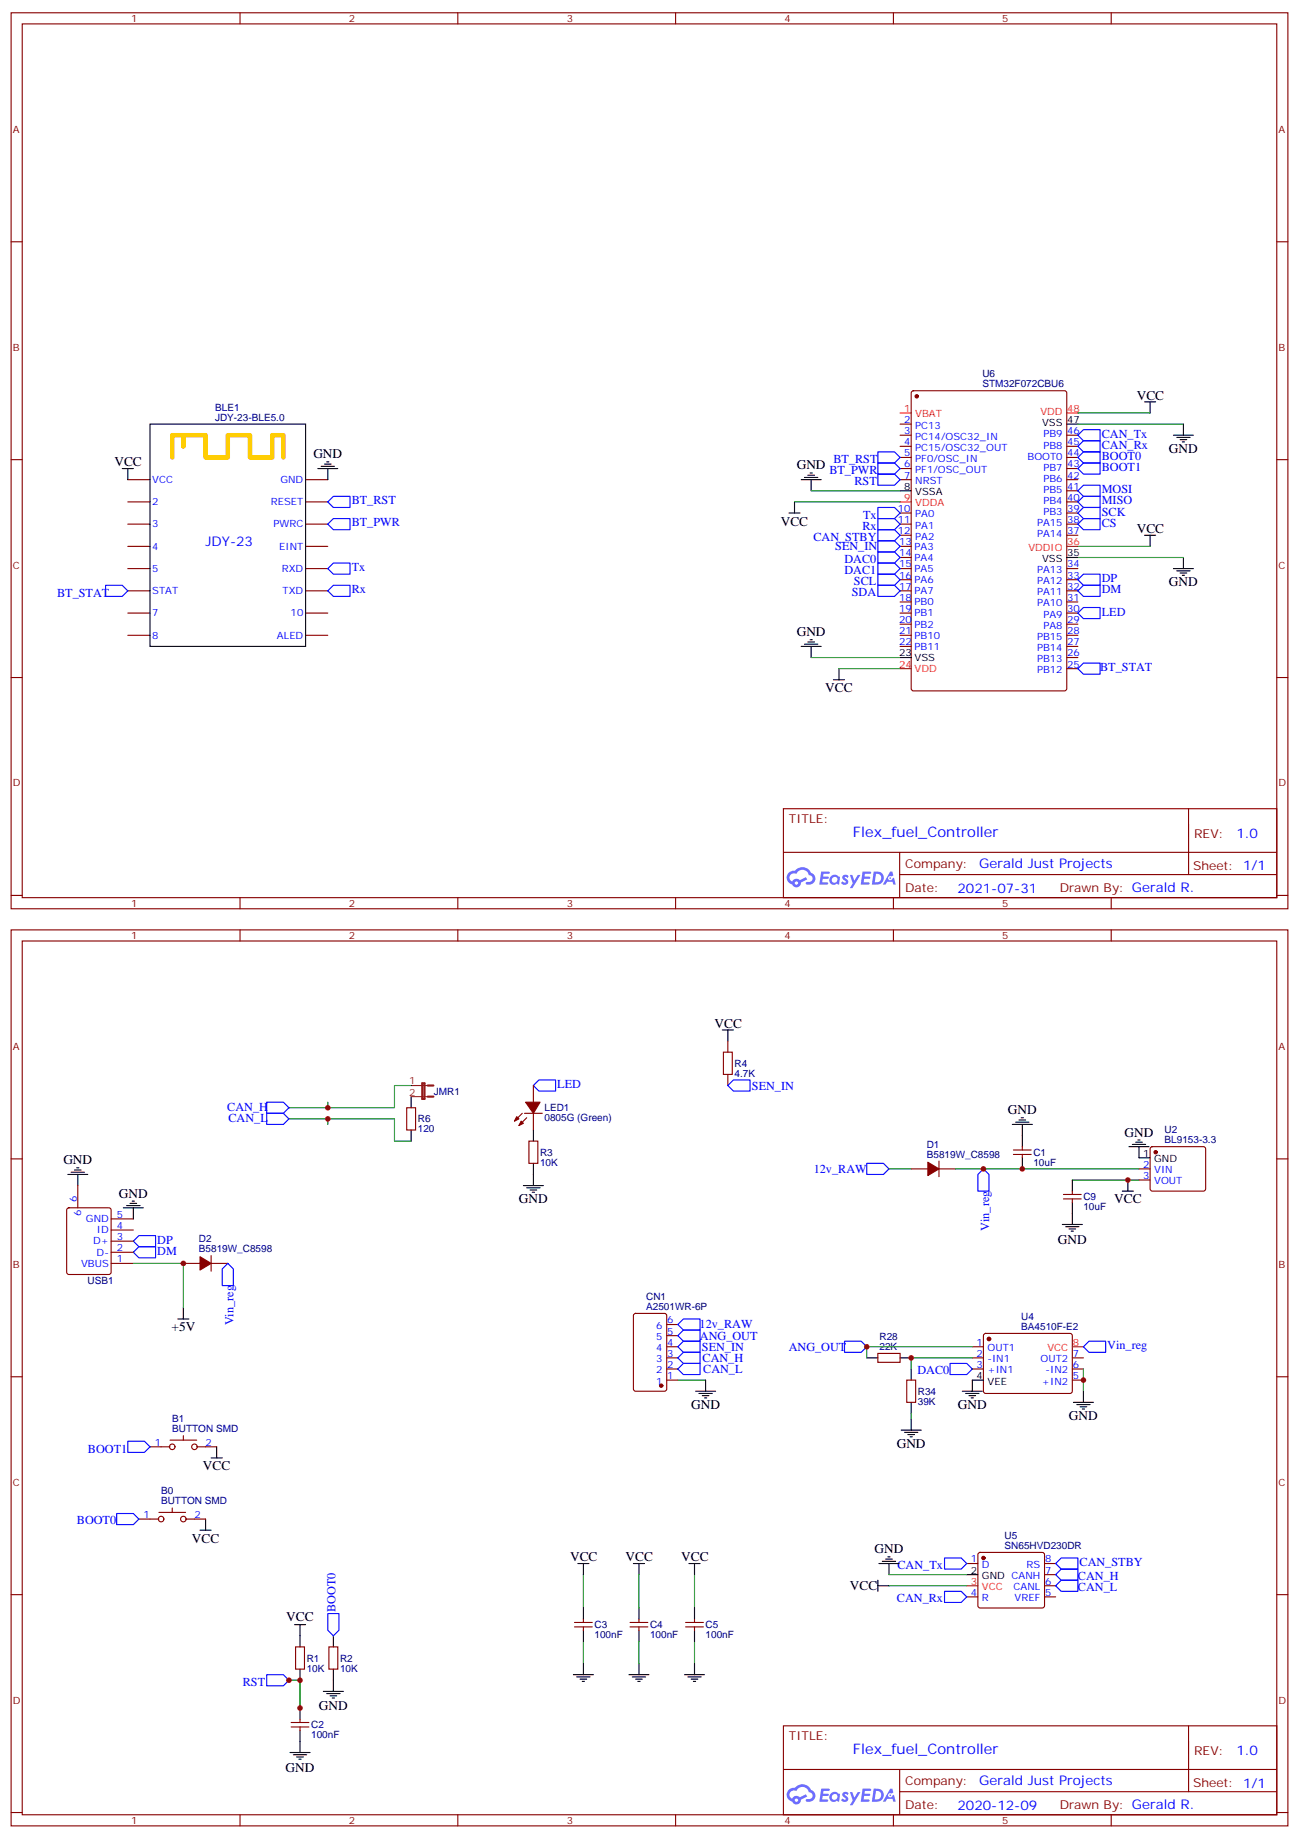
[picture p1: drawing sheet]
<svg xmlns="http://www.w3.org/2000/svg" width="412mm" height="583mm" viewBox="0 0 412 583" stroke-linecap="round" stroke-linejoin="round" font-family="sans-serif">
<g fill="none" stroke="#870000" stroke-width=".35">
<path d="M3.5 295.1h405.4v284.3h-405.4zM7.1 298.6h398.2v277.3h-398.2zM76.2 295.1v3.5M145.3 295.1v3.5M214.5 295.1v3.5M283.6 295.1v3.5M352.8 295.1v3.5M3.5 367.8h3.6M405.3 367.8h3.6M3.5 436.9h3.6M405.3 436.9h3.6M3.5 506.1h3.6"/>
<path d="M405.3 506.1h3.6M248.7 547.7h156.6v28.2h-156.6zM377.3 547.7v20.9M3.5 575.2h3.6M76.2 575.9v3.5M145.3 575.9v3.5M214.5 575.9v3.5M248.7 561.5h156.5M283.6 575.9v3.5M285.6 568.6h119.6M285.6 561.5v14.1M352.8 575.9v3.5"/>
<path d="M405.3 575.2h3.6"/>
</g>
<g fill="#5487ff">
<path d="M267.7 568.9a1.22 1.22 0 0 1 1.7 .2l-.4 .6a.47 .47 0 0 0-.3-.4 .47 .47 0 0 0-.5 .2l.1 .2a1.14 1.14 0 0 1 .8 1.8 1.14 1.14 0 0 1-1.9 0l-.2-.2 .5-.6 .7 .4a.29 .29 0 0 0 .3-.2 .29 .29 0 0 0-.2-.3 1.04 1.04 0 0 1-.6-1.7z"/>
<path d="M260.7 567.6h2.4l.3 .2-.2 .5-1.8 .1-.1 .8h1.5l.3 .4-.3 .3h-1.6l-.2 1.1 1.7 .1 .2 .3-.2 .3-2.6 .1z"/>
<path d="M273.8 567.6l2.7 .2-.1 .5-1.8 .1-.2 .8h1.6l.3 .4-.4 .3h-1.6l-.1 1.1 1.7 .1 .2 .3-.2 .3-2.6 .1z"/>
<path d="M282.6 567.6h.7l.3 1.3-.6 .3a.69 .69 0 0 0-1 .3 .69 .69 0 0 0 .4 .9 .69 .69 0 0 0 .9-.6l.5-.2 .6 2.2h-.8l-.2-.9h-1.8l-.5 .9h-.8z"/>
<path d="M269.8 568.7h.8l.6 1.8 1.1-1.8h.9l-2.6 4.2h-.8l.9-1.5z"/>
<path d="M277.4 567.6l-.6 4.2h1.3a2.11 2.11 0 0 0 2.5-2.1 2.11 2.11 0 0 0-2.5-2.1zM278.1 568.4a1.43 1.43 0 0 1 1.6 1.6 1.43 1.43 0 0 1-2 1z"/>
<path d="M263.7 569.2a1.54 1.54 0 0 0-.1 2.2 1.54 1.54 0 0 0 2.2 .1l.6 .3 .3-2.3-.6-.3a1.49 1.49 0 0 0-2.4 0zM264 570.2a.94 .94 0 0 1 1.8 0 .94 .94 0 0 1-1.8 0z"/>
<path d="M250.4 568a2.18 2.18 0 0 0 1.1 3.7 1.44 1.44 0 0 0 1.6 .9 1.44 1.44 0 0 0 1.2-1.5l2-1-.5-.7-1.9 1a1.47 1.47 0 0 0-2.4 .4 1.39 1.39 0 0 1-.7-1.9 1.39 1.39 0 0 1 2-.5 2.12 2.12 0 0 1 2.2-1.3 2.12 2.12 0 0 1 1.9 1.7 1.14 1.14 0 0 1 1.1 1.4 1.14 1.14 0 0 1-1.7 .7 .43 .43 0 0 0-.5 .4 .43 .43 0 0 0 .4 .5 1.98 1.98 0 0 0 2.5-1.3 1.98 1.98 0 0 0-1.2-2.5 3.1 3.1 0 0 0-5.3-.7l-.9 .1zM252.3 571.3a.55 .55 0 0 1 1.1 0 .55 .55 0 0 1-1.1 0z"/>
<circle cx="282.6" cy="569.7" r=".26"/>
</g>
<g fill="none" stroke="#870000" stroke-width=".35">
<path d="M3.5 4.1h405.4v284.3h-405.4zM7.1 7.6h398.2v277.3h-398.2zM76.2 4.1v3.5M145.3 4.1v3.5M214.5 4.1v3.5M283.6 4.1v3.5M352.8 4.1v3.5M3.5 76.7h3.6M405.3 76.7h3.6M285.8 134.6h3.5M285.8 138.1h3.5M289.5 124.2l.5-.2h48l.6 .4 .1 94.1-.5 .7-48.2 .1-.7-.5v-94.1z"/>
<path d="M338.7 138.1h3.5M3.5 145.9h3.6M40.6 152.2h7M40.6 159.3h7M97 152.2h7.1M97 159.3h7.1M285.8 141.6h3.5M285.8 145.2h3.5M285.8 148.7h3.5M285.8 152.2h3.5M338.7 141.6h3.5M338.7 145.2h3.5"/>
<path d="M338.7 148.7h3.5M338.7 152.2h3.5M338.7 159.3h3.5M338.7 155.8h3.5M405.3 145.9h3.6M40.6 166.3h7M40.6 173.4h7M97 166.3h7.1M97 173.4h7.1M285.8 162.8h3.5M285.8 166.3h3.5M285.8 169.9h3.5"/>
<path d="M285.8 173.4h3.5M285.8 176.9h3.5M338.7 162.8h3.5M338.7 166.3h3.5M338.7 169.9h3.5M40.6 180.4h7M40.6 187.5h7M40.6 194.6h7M97 180.4h7.1M97 187.5h7.1M97 194.6h7.1M285.8 180.4h3.5"/>
<path d="M285.8 184h3.5M285.8 187.5h3.5M285.8 191h3.5M285.8 194.6h3.5M285.8 198.1h3.5M338.7 180.4h3.5M338.7 184h3.5M338.7 187.5h3.5M338.7 191h3.5M338.7 194.6h3.5M338.7 198.1h3.5M3.5 215h3.6"/>
<path d="M40.6 201.6h7M97 201.6h7.1M285.8 201.6h3.5M285.8 205.1h3.5M338.7 201.6h3.5M338.7 205.1h3.5M338.7 212.2h3.5M338.7 208.7h3.5M405.3 215h3.6M248.7 256.6h156.6v28.3h-156.6zM377.3 256.7v20.8M248.7 270.5h156.5"/>
<path d="M285.6 277.5h119.6M285.6 270.5v14.1M3.5 284.2h3.6M76.2 284.9v3.5M145.3 284.9v3.5M214.5 284.9v3.5M283.6 284.9v3.5M352.8 284.9v3.5M405.3 284.2h3.6M231.1 330.4v3.5M129.1 351.5h2.8v7.1h-2.8zM165.8 353.3l-2.5 2.5"/>
<path d="M166.5 353.3h5.7M167.2 354.7l-2.5 2.5M169.3 344.5v5.3M169.3 353.3v5.3M231.1 341v3.5M24.7 376.2v7.1M167.9 362.1h2.8v7.1h-2.8zM289.3 370.9h5.3M298.1 368.5v4.9M298.1 370.9h5.3M321.7 366.4h5.7M321.7 364.9h5.7"/>
<path d="M324.6 363.9v1M324.6 366.4v1M337.6 379.1h5.7M340.4 378v1.1M361.6 370.9h3.5M361.6 374.5h3.5M365.4 364.1l.4-.2h16.3l.5 .2 .2 .5v12.7l-.3 .5-.4 .2h-16.3l-.5-.2-.2-.5v-12.7zM21.4 383.5l.5-.2h12.7l.6 .4 .1 20.1-.5 .6-12.9 .1-.7-.5v-20zM35.3 397.4h7M35.3 393.9h7M35.3 390.3h7M35.3 386.8h7"/>
<path d="M67 398.5v4.9M337.6 380.5h5.7M340.4 380.5v1M35.3 400.9h7M58.2 400.9h5.3M67 400.9h5.3M201.3 417l.5-.2h9.2l.6 .4 .1 23.6-.5 .6-9.4 .1-.7-.5v-23.5zM211.7 438h3.5M211.7 434.4h3.5M211.7 430.9h3.5M211.7 427.4h3.5M211.7 423.9h3.5"/>
<path d="M211.7 420.3h3.5M47.6 459.1h6.4M54 457h8.4M58.2 455.6v1.4M62.4 459.1h6.4M50.4 480h8.5M54.7 478.5v1.5M44.1 482.1h6.3M58.9 482.1h6.4M306.9 496.2h3.5M310.7 492.9l.4-.2h19.8l.5 .2 .2 .5v16.2l-.2 .5-.5 .2h-19.8l-.4-.2-.3-.5v-16.2zM331.6 496.2h3.5"/>
<path d="M331.6 499.7h3.5M182.4 516.3h5.6M182.4 514.9h5.6M185.2 513.8v1.1M185.2 516.3v1M200 516.3h5.7M200 514.9h5.7M202.8 513.8v1.1M202.8 516.3v1M217.7 516.3h5.6M217.7 514.9h5.6M220.5 513.8v1.1"/>
<path d="M220.5 516.3v1M306.9 506.8h3.5M331.6 506.8h3.5M331.6 503.2h3.5M93.8 522.6h2.9v7.1h-2.9zM104.4 522.6h2.8v7.1h-2.8zM92.4 548h5.7M92.4 546.6h5.7M95.2 545.6v1M95.2 548v1.1"/>
<circle cx="54.7" cy="459.1" r=".88"/>
<circle cx="61.7" cy="459.1" r=".88"/>
<circle cx="51.2" cy="482.1" r=".88"/>
<circle cx="58.2" cy="482.1" r=".88"/>
</g>
<g fill="#870000" stroke="#870000" stroke-width=".35">
<path d="M63.5 398.8l3.5 2.1-3.5 2.1z"/>
<path d="M294.6 368.8l3.5 2.1-3.5 2.2z"/>
<path d="M165.5 355.8l.7 .7-1.5 .7z"/>
<path d="M164 354.4l.7 .7-1.4 .7z"/>
<path d="M166.9 349.8h4.5l-2.1 3.5z"/>
<circle cx="366.9" cy="365.7" r=".53"/>
<circle cx="312.2" cy="494.4" r=".53"/>
<circle cx="291" cy="125.8" r=".53"/>
<circle cx="209.9" cy="439.7" r=".53"/>
</g>
<g fill="none" stroke="#000" stroke-width=".35">
<path d="M47.6 134.6h49.4v70.5h-49.4zM338.7 134.6h3.5M363.4 127.5h3.5M365.1 127.5v3.6M372.5 138.1h6.4M373.6 138.8h4.2M374.6 139.5h2.2M375.7 134.6v3.5M252.2 159.3v3.5M254.4 152.2h6.3M255.4 151.5h4.2M256.5 150.8h2.1"/>
<path d="M257.2 150.1h.7M257.5 152.2v3.6M285.8 155.8h3.5M375.4 140.2h.7M250.5 162.8h3.5M338.7 176.9h3.5M363.4 169.9h3.5M365.1 169.9v3.5M375.7 176.9v3.5M372.5 180.4h6.4M373.6 181.2h4.2M374.6 181.9h2.2"/>
<path d="M375.4 182.6h.7M254.4 205.1h6.3M255.4 204.4h4.2M256.5 203.7h2.1M257.2 203h.7M257.5 205.1v3.6M264.6 215.7h3.5M266.3 212.2v3.5M285.8 208.7h3.5M229.3 326.8h3.5M231.1 326.8v3.6M130.5 348v3.5"/>
<path d="M130.5 358.6v3.5M169.3 358.6v3.5M321.4 356.8h6.3M322.4 356.1h4.3M323.5 355.4h2.1M324.2 354.7h.7M324.6 356.8v7.1M21.5 372.7h6.4M22.6 372h4.2M23.6 371.3h2.2M24.3 370.6h.7M24.7 372.7v3.5"/>
<path d="M166.2 376.2h6.3M167.2 376.9h4.2M168.3 377.6h2.1M169 378.4h.7M169.3 369.2v7M324.6 367.4v3.5M340.4 374.5v3.5M356.3 378h3.5M358.1 374.5v3.5M358.4 363.9h6.4M359.5 363.2h4.2M360.5 362.5h2.2"/>
<path d="M361.2 361.8h.7M361.6 363.9v3.5h3.5M39.2 383.3h6.3M40.2 382.6h4.2M41.3 381.9h2.1M42 381.2h.7M42.3 383.3v3.5M337.3 388.6h6.3M338.3 389.3h4.2M339.4 390h2.1M340.1 390.7h.7M340.4 381.5v7.1"/>
<path d="M56.4 418.6h3.6M58.2 415v3.6M224 438v3.5M68.8 459.1v3.6M220.8 441.5h6.4M221.9 442.2h4.2M223 442.9h2.1M223.7 443.6h.7M67 462.7h3.6M63.5 485.6h3.5M65.3 482.1v3.5M183.4 496.2h3.6"/>
<path d="M185.2 496.2v3.5M201.1 496.2h3.5M202.8 496.2v3.5M218.7 496.2h3.5M220.5 496.2v3.5M279 496.2h6.4M280.1 495.5h4.2M281.2 494.8h2.1M281.9 494.1h.7M282.2 496.2v3.5M306.9 499.7h3.5M93.5 515.6h3.5"/>
<path d="M95.2 515.6v7M105.8 519.1v3.5M185.2 510.3v3.5M185.2 517.3v3.6M202.8 510.3v3.5M202.8 517.3v3.6M220.5 510.3v3.5M220.5 517.3v3.6M278.7 503.2h3.5M278.7 501.5v3.5M95.2 529.7v3.5M102.7 536.8h6.3"/>
<path d="M103.7 537.5h4.2M104.8 538.2h2.1M105.5 538.9h.7M105.8 529.7v7.1M182 531.5h6.4M183.1 532.2h4.2M184.1 532.9h2.2M184.9 533.6h.7M185.2 527.9v3.6M199.7 531.5h6.3M200.7 532.2h4.3M201.8 532.9h2.1"/>
<path d="M202.5 533.6h.7M202.8 527.9v3.6M217.3 531.5h6.4M218.4 532.2h4.2M219.4 532.9h2.1M220.1 533.6h.7M220.5 527.9v3.6M92.1 556.2h6.3M93.1 556.9h4.3M94.2 557.6h2.1M94.9 558.3h.7M95.2 542v3.6"/>
<path d="M95.2 549.1v7.1"/>
</g>
<g fill="none" stroke="#00f" stroke-width=".35">
<path d="M342.2 138.1l1.8-1.8h5.2v3.6h-5.2zM278.7 150.5h5.3l1.8 1.7-1.8 1.8h-5.3zM342.2 145.2l1.8-1.8h5.2v3.5h-5.2zM342.2 141.6l1.8-1.7h5.2v3.5h-5.2zM342.2 155.8l1.8-1.8h5.2v3.5h-5.2zM342.2 159.3l1.8-1.8h5.2v3.5h-5.2zM342.2 148.7l1.8-1.8h5.2v3.6h-5.2zM278.7 168.1h5.3l1.8 1.8-1.8 1.7h-5.3zM278.7 171.6h5.3l1.8 1.8-1.8 1.8h-5.3zM278.7 175.2h5.3l1.8 1.7-1.8 1.8h-5.3zM278.7 178.7h5.3l1.8 1.7-1.8 1.8h-5.3zM342.2 162.8l1.8-1.8h5.2v3.6h-5.2z"/>
<path d="M342.2 166.3l1.8-1.7h5.2v3.5h-5.2zM342.2 187.5l1.8-1.8h5.2v3.6h-5.2zM342.2 184l1.8-1.8h5.2v3.5h-5.2zM342.2 194.6l1.8-1.8h5.2v3.5h-5.2zM84.7 349.8h5.3l1.7 1.7-1.7 1.8h-5.3zM84.7 353.3h5.3l1.7 1.8-1.7 1.7h-5.3zM169.3 344.5l1.8-1.8h5.3v3.6h-5.3zM232.8 342.7h5.3v3.6h-5.3l-1.7-1.8zM275.2 369.2h5.3l1.7 1.7-1.7 1.8h-5.3zM310.4 372.7l1.8-1.8 1.8 1.8v5.3h-3.6zM42.3 397.4l1.8-1.8h5.3v3.6h-5.3zM42.3 393.9l1.8-1.8h5.3v3.5h-5.3z"/>
<path d="M72.3 400.9l1.8 1.8v5.3h-3.5v-5.3zM215.2 420.3l1.8-1.7h5.2v3.5h-5.2zM215.2 434.4l1.8-1.7h5.2v3.5h-5.2zM215.2 430.9l1.8-1.7h5.2v3.5h-5.2zM215.2 427.4l1.8-1.8h5.2v3.6h-5.2zM268.1 425.6h5.3l1.8 1.8-1.8 1.8h-5.3zM301.6 432.7h5.3l1.8 1.7-1.8 1.8h-5.3zM40.6 457.4h5.3l1.7 1.7-1.7 1.8h-5.3zM37 480.3h5.3l1.8 1.8-1.8 1.7h-5.3zM299.9 494.4h5.3l1.7 1.8-1.7 1.7h-5.3zM335.1 496.2l1.8-1.8h5.3v3.5h-5.3zM335.1 499.7l1.8-1.8h5.3v3.6h-5.3z"/>
<path d="M104.1 512.1h3.5v5.2l-1.8 1.8-1.7-1.8zM299.9 505h5.3l1.7 1.8-1.7 1.7h-5.3zM335.1 503.2l1.8-1.7h5.3v3.5h-5.3zM84.7 531.5h5.3l1.7 1.7-1.7 1.8h-5.3z"/>
</g>
<g fill="none" stroke="#008700" stroke-width=".35">
<path d="M342.2 131.1h22.9M342.2 134.6h33.5M252.2 159.3h33.6M257.5 155.8h28.3M342.2 173.4h22.9M342.2 176.9h33.5M257.5 208.7h28.3M266.3 212.2h19.5M91.7 355.1h33.5v7h5.3M104.1 349.8v1.7M104.1 355.1v1.7M130.5 344.5h-5.3v7h-33.5"/>
<path d="M282.2 370.9h7.1M303.4 370.9h58.2M340.4 374.5h21.2M42.3 400.9h15.9v14.1M215.2 438h8.8M185.2 499.7v10.6M202.8 499.7v10.6M220.5 499.7v10.6M282.2 499.7h24.7M282.2 503.2h24.7M91.7 533.2h3.5v8.8v-8.8M185.2 520.9v7"/>
<path d="M202.8 520.9v7M220.5 520.9v7"/>
</g>
<path d="M130.5 344.5h5.3M130.5 348h5.3" fill="none" stroke="#8c2424" stroke-width=".35"/>
<path d="M134.1 343.8h.7v4.9h-.7zM135.8 344.5h1.8M135.8 348h1.8" fill="none" stroke="#8c2424" stroke-width=".71"/>
<path d="M285.8 131.1h3.5M338.7 131.1h3.5M285.8 159.3h3.5M338.7 173.4h3.5M285.8 212.2h3.5M306.9 503.2h3.5" fill="none" stroke="#f00" stroke-width=".35"/>
<path d="M229.7 333.9h2.8v7.1h-2.8z" fill="none" stroke="#a10000" stroke-width=".35"/>
<path d="M54.7 145.2v-7.1h3.5v3.5v-3.5h7.1v7.1h7v-7.1h7.1v7.1h7v-7.1h3.6v7.1" fill="none" stroke="#fc0" stroke-width="1.4"/>
<g fill="#5487ff">
<path d="M267.7 277.8a1.22 1.22 0 0 1 1.7 .3l-.4 .6a.47 .47 0 0 0-.3-.4 .47 .47 0 0 0-.5 .1l.1 .3a1.14 1.14 0 0 1 .8 1.7 1.14 1.14 0 0 1-1.9 0l-.2-.2 .5-.5 .7 .4a.29 .29 0 0 0 .3-.2 .29 .29 0 0 0-.2-.4 1.04 1.04 0 0 1-.6-1.7z"/>
<path d="M260.7 276.6h2.4l.3 .2-.2 .5h-1.8l-.1 .9h1.5l.3 .3-.3 .4h-1.6l-.2 1.1 1.7 .1 .2 .3-.2 .3h-2.6z"/>
<path d="M273.8 276.6l2.7 .2-.1 .5h-1.8l-.2 .9h1.6l.3 .3-.4 .4h-1.6l-.1 1.1 1.7 .1 .2 .3-.2 .3h-2.6z"/>
<path d="M282.6 276.6h.7l.3 1.2-.6 .3a.69 .69 0 0 0-1 .3 .69 .69 0 0 0 .4 1 .69 .69 0 0 0 .9-.6l.5-.3 .6 2.2h-.8l-.2-.9h-1.8l-.5 .9h-.8z"/>
<path d="M269.8 277.7h.8l.6 1.8 1.1-1.8h.9l-2.6 4.1h-.8l.9-1.5z"/>
<path d="M277.4 276.6l-.6 4.1h1.3a2.11 2.11 0 0 0 2.5-2.1 2.11 2.11 0 0 0-2.5-2zM278.1 277.3a1.43 1.43 0 0 1 1.6 1.6 1.43 1.43 0 0 1-2 1.1z"/>
<path d="M263.7 278.2a1.54 1.54 0 0 0-.1 2.1 1.54 1.54 0 0 0 2.2 .2l.6 .2 .3-2.3-.6-.3a1.49 1.49 0 0 0-2.4 .1zM264 279.2a.94 .94 0 0 1 1.8 0 .94 .94 0 0 1-1.8 0z"/>
<path d="M250.4 276.9a2.18 2.18 0 0 0 1.1 3.8 1.44 1.44 0 0 0 1.6 .9 1.44 1.44 0 0 0 1.2-1.5l2-1-.5-.7-1.9 .9a1.47 1.47 0 0 0-2.4 .5 1.39 1.39 0 0 1-.7-2 1.39 1.39 0 0 1 2-.4 2.12 2.12 0 0 1 2.2-1.3 2.12 2.12 0 0 1 1.9 1.6 1.14 1.14 0 0 1 1.1 1.5 1.14 1.14 0 0 1-1.7 .7 .43 .43 0 0 0-.5 .3 .43 .43 0 0 0 .4 .5 1.98 1.98 0 0 0 2.5-1.2 1.98 1.98 0 0 0-1.2-2.5 3.1 3.1 0 0 0-5.3-.7l-.9 .1zM252.3 280.2a.55 .55 0 0 1 1.1 0 .55 .55 0 0 1-1.1 0z"/>
<circle cx="282.6" cy="278.7" r=".26"/>
</g>
<circle cx="314" cy="424.9" r=".53" fill="#870000" stroke="#870000" stroke-width=".35"/>
<path d="M278.7 429.5h7.1v2.8h-7.1zM287.9 438h2.8v7h-2.8zM308.7 427.4h3.5M308.7 430.9h3.5M308.7 434.4h3.5M312.4 423.4l.5-.2h27.1l.4 .7v17.9l-.7 .4-27.1-.1-.4-.6v-17.6zM340.4 430.9h3.6M340.4 434.4h3.6M340.4 438h3.6" fill="none" stroke="#870000" stroke-width=".35"/>
<g fill="none" stroke="#000" stroke-width=".35">
<path d="M38.8 148.7h3.5M40.6 148.7v3.5M100.9 148.7h6.3M102 148h4.2M103 147.3h2.1M103.7 146.6h.7M104.1 148.7v3.5M275.2 430.9h3.5M285.8 430.9h3.5M289.3 434.4v3.6M312.2 438h-3.5v3.5M286.1 453.8h6.4"/>
<path d="M287.2 454.6h4.2M288.2 455.3h2.1M288.9 456h.7M289.3 445v3.6M289.3 450.3v3.5M305.5 441.5h6.4M306.6 442.2h4.2M307.6 442.9h2.1M308.3 443.6h.7M340.8 445h6.3M341.8 445.7h4.3M342.9 446.4h2.1"/>
<path d="M343.6 447.1h.7M344 441.5v3.5"/>
</g>
<path d="M340.4 427.4h3.6" fill="none" stroke="#f00" stroke-width=".35"/>
<g fill="none" stroke="#00f" stroke-width=".35">
<path d="M104.1 159.3l1.7-1.8h5.3v3.5h-5.3zM278.7 146.9h5.3l1.8 1.8-1.8 1.8h-5.3zM278.7 143.4h5.3l1.8 1.8-1.8 1.7h-5.3zM104.1 166.3l1.7-1.7h5.3v3.5h-5.3zM105.8 178.7h5.3v3.5h-5.3l-1.7-1.8zM278.7 164.6h5.3l1.8 1.7-1.8 1.8h-5.3zM278.7 161h5.3l1.8 1.8-1.8 1.8h-5.3zM33.5 185.7h5.3l1.8 1.8-1.8 1.8h-5.3zM105.8 185.7h5.3v3.6h-5.3l-1.7-1.8zM278.7 185.7h5.3l1.8 1.8-1.8 1.8h-5.3zM278.7 182.2h5.3l1.8 1.8-1.8 1.7h-5.3zM342.2 212.2l1.8-1.8h5.2v3.6h-5.2z"/>
<path d="M217 422.1h5.2v3.5h-5.2l-1.8-1.7zM344 427.4l1.7-1.8h5.3v3.6h-5.3z"/>
</g>
<path d="M308.7 430.9h-19.4v3.5M308.7 427.4h-33.5v3.5M344 434.4v7.1M289.3 448.6v1.7" fill="none" stroke="#008700" stroke-width=".35"/>
<g fill="#c00">
<circle cx="358.1" cy="374.5" r=".88"/>
<circle cx="104.1" cy="351.5" r=".88"/>
<circle cx="104.1" cy="355.1" r=".88"/>
<circle cx="95.3" cy="533.2" r=".88"/>
<circle cx="91.7" cy="533.2" r=".88"/>
<circle cx="95.3" cy="542" r=".88"/>
<circle cx="324.6" cy="370.9" r=".88"/>
<circle cx="312.2" cy="370.9" r=".88"/>
<circle cx="58.2" cy="400.9" r=".88"/>
<circle cx="275.2" cy="427.4" r=".88"/>
<circle cx="289.3" cy="430.9" r=".88"/>
<circle cx="344" cy="438" r=".88"/>
</g>
<g font-size="4.6" fill="#00f">
<text x="270.8" y="265.7">Flex_fuel_Controller</text>
<text x="270.8" y="556.7">Flex_fuel_Controller</text>
</g>
<g font-size="4.2">
<text x="360.9" y="126.8">VCC</text>
<text x="371.1" y="143.8">GND</text>
<text x="36.3" y="148">VCC</text>
<text x="99.5" y="145.5">GND</text>
<text x="252.9" y="149">GND</text>
<text x="247.9" y="166.8">VCC</text>
<text x="360.9" y="169.2">VCC</text>
<text x="371.1" y="186.1">GND</text>
<text x="252.9" y="201.9">GND</text>
<text x="262" y="219.6">VCC</text>
<text x="226.8" y="326.1">VCC</text>
<text x="320" y="353.7">GND</text>
<text x="357" y="360.7">GND</text>
<text x="20.1" y="369.5">GND</text>
<text x="37.7" y="380.1">GND</text>
<text x="164.7" y="381.9">GND</text>
<text x="353.7" y="381.9">VCC</text>
<text x="335.8" y="394.7">GND</text>
<text x="54.5" y="422.5">+5V</text>
<text x="219.4" y="447.1">GND</text>
<text x="304.1" y="447.1">GND</text>
<text x="339.4" y="450.7">GND</text>
<text x="284.7" y="459.5">GND</text>
<text x="64.4" y="466.6">VCC</text>
<text x="60.9" y="489.6">VCC</text>
<text x="181" y="495.5">VCC</text>
<text x="198.6" y="495.5">VCC</text>
<text x="216.3" y="495.5">VCC</text>
<text x="277.6" y="492.9">GND</text>
<text x="269.8" y="504.6">VCC</text>
<text x="90.9" y="514.5">VCC</text>
<text x="101.2" y="542.8">GND</text>
<text x="90.7" y="562.2">GND</text>
</g>
<g font-size="4.2" fill="#00f">
<text x="65.3" y="173.4">JDY-23</text>
<text x="392.5" y="265.9">1.0</text>
<text x="310.9" y="275.5">Gerald Just Projects</text>
<text x="304" y="283.3">2021-07-31</text>
<text x="392.5" y="556.9">1.0</text>
<text x="310.9" y="566.5">Gerald Just Projects</text>
<text x="304" y="574.3">2020-12-09</text>
</g>
<g font-size="3.9" fill="#00f">
<text x="349.8" y="142.4">CAN_Rx</text>
<text x="349.8" y="138.9">CAN_Tx</text>
<text x="264.6" y="147">BT_RST</text>
<text x="349.8" y="145.9">BOOT0</text>
<text x="349.8" y="149.4">BOOT1</text>
<text x="263.3" y="150.5">BT_PWR</text>
<text x="271.3" y="154">RST</text>
<text x="111.7" y="160">BT_RST</text>
<text x="349.8" y="156.5">MOSI</text>
<text x="349.8" y="160.1">MISO</text>
<text x="111.7" y="167.1">BT_PWR</text>
<text x="274" y="164.6">Tx</text>
<text x="349.8" y="163.6">SCK</text>
<text x="349.8" y="167.1">CS</text>
<text x="258.2" y="171.6">CAN_STBY</text>
<text x="273.8" y="168.1">Rx</text>
<text x="265.2" y="174.7">SEN_IN</text>
<text x="268.1" y="178.7">DAC0</text>
<text x="111.7" y="181.2">Tx</text>
<text x="268.1" y="182.2">DAC1</text>
<text x="271.1" y="185.7">SCL</text>
<text x="349.8" y="184.8">DP</text>
<text x="18.1" y="189.3">BT_STAT</text>
<text x="111.7" y="188.2">Rx</text>
<text x="270.4" y="189.3">SDA</text>
<text x="349.8" y="188.3">DM</text>
<text x="349.8" y="195.3">LED</text>
<text x="349.3" y="213">BT_STAT</text>
<text x="176.9" y="345.3">LED</text>
<text x="238.7" y="345.8">SEN_IN</text>
<text x="72.1" y="352.6">CAN_H</text>
<text x="72.5" y="356.1">CAN_L</text>
<text x="258.3" y="372.3">12v_RAW</text>
<text x="49.9" y="394.6">DP</text>
<text x="314.1" y="390.6" transform="rotate(-90 314.1 390.6)">Vin_reg</text>
<text x="49.9" y="398.1">DM</text>
<text x="74.1" y="420.6" transform="rotate(-90 74.1 420.6)">Vin_reg</text>
<text x="222.1" y="421.3">12v_RAW</text>
<text x="222.2" y="425.1">ANG_OUT</text>
<text x="222.8" y="428.7">SEN_IN</text>
<text x="250.4" y="428.7">ANG_OUT</text>
<text x="351.5" y="428.1">Vin_reg</text>
<text x="223" y="432.2">CAN_H</text>
<text x="223.2" y="435.7">CAN_L</text>
<text x="291.3" y="436.2">DAC0</text>
<text x="27.9" y="461">BOOT1</text>
<text x="24.4" y="483.8">BOOT0</text>
<text x="284.9" y="497.9">CAN_Tx</text>
<text x="342.7" y="497">CAN_STBY</text>
<text x="342.2" y="501.3">CAN_H</text>
<text x="284.7" y="508.5">CAN_Rx</text>
<text x="342.2" y="504.8">CAN_L</text>
<text x="106.6" y="511.5" transform="rotate(-90 106.6 511.5)">BOOT0</text>
<text x="77.1" y="535">RST</text>
</g>
<g font-size="3.9" fill="#800">
<text x="250.5" y="261.2">TITLE:</text>
<text x="379.1" y="265.9">REV:</text>
<text x="287.4" y="275.4">Company:</text>
<text x="378.7" y="276">Sheet: 1/1</text>
<text x="287.4" y="283.1">Date:</text>
<text x="336.4" y="283.2">Drawn By: Gerald R.</text>
<text x="250.5" y="552.3">TITLE:</text>
<text x="379.1" y="556.9">REV:</text>
<text x="287.4" y="566.5">Company:</text>
<text x="378.7" y="567.1">Sheet: 1/1</text>
<text x="287.4" y="574.1">Date:</text>
<text x="336.4" y="574.2">Drawn By: Gerald R.</text>
</g>
<g font-size="3.2" fill="#800">
<text x="41.6" y="7.1">1</text>
<text x="110.8" y="7.1">2</text>
<text x="179.9" y="7.1">3</text>
<text x="249.1" y="7.1">4</text>
<text x="318.2" y="7.1">5</text>
<text x="4.1" y="42.2">A</text>
<text x="405.9" y="42.2">A</text>
<text x="4.1" y="111.3">B</text>
<text x="405.9" y="111.3">B</text>
<text x="4.1" y="180.4">C</text>
<text x="405.9" y="180.4">C</text>
<text x="4.1" y="249.6">D</text>
<text x="405.9" y="249.6">D</text>
<text x="41.6" y="287.9">1</text>
<text x="110.8" y="287.9">2</text>
<text x="179.9" y="287.9">3</text>
<text x="249.1" y="287.9">4</text>
<text x="318.2" y="287.9">5</text>
<text x="41.6" y="298.1">1</text>
<text x="110.8" y="298.1">2</text>
<text x="179.9" y="298.1">3</text>
<text x="249.1" y="298.1">4</text>
<text x="318.2" y="298.1">5</text>
<text x="4.1" y="333.2">A</text>
<text x="405.9" y="333.2">A</text>
<text x="4.1" y="402.3">B</text>
<text x="405.9" y="402.3">B</text>
<text x="4.1" y="471.5">C</text>
<text x="405.9" y="471.5">C</text>
<text x="4.1" y="540.6">D</text>
<text x="405.9" y="540.6">D</text>
<text x="41.6" y="578.9">1</text>
<text x="110.8" y="578.9">2</text>
<text x="179.9" y="578.9">3</text>
<text x="249.1" y="578.9">4</text>
<text x="318.2" y="578.9">5</text>
</g>
<g font-size="3.2" fill="#000080">
<text x="311.9" y="119.7">U6</text>
<text x="311.9" y="122.9">STM32F072CBU6</text>
<text x="68.3" y="130.4">BLE1</text>
<text x="68.3" y="133.5">JDY-23-BLE5.0</text>
<text x="233.2" y="341.8">4.7K</text>
<text x="233.2" y="338.6">R4</text>
<text x="137.7" y="347.4">JMR1</text>
<text x="172.9" y="352.6">LED1</text>
<text x="132.6" y="359.4">120</text>
<text x="132.6" y="356.2">R6</text>
<text x="172.9" y="355.8">0805G (Green)</text>
<text x="369.7" y="359.7">U2</text>
<text x="294.2" y="364.2">D1</text>
<text x="369.7" y="362.8">BL9153-3.3</text>
<text x="171.4" y="370">10K</text>
<text x="171.4" y="366.8">R3</text>
<text x="294.2" y="367.4">B5819W_C8598</text>
<text x="328.1" y="370">10uF</text>
<text x="328.1" y="366.8">C1</text>
<text x="344" y="380.9">C9</text>
<text x="344" y="384.1">10uF</text>
<text x="63.2" y="394.2">D2</text>
<text x="63.2" y="397.4">B5819W_C8598</text>
<text x="27.8" y="407.4">USB1</text>
<text x="205.1" y="412.6">CN1</text>
<text x="205.1" y="415.7">A2501WR-6P</text>
<text x="324.2" y="418.9">U4</text>
<text x="279.2" y="425.3">R28</text>
<text x="324.2" y="422.1">BA4510F-E2</text>
<text x="279.2" y="428.4">22K</text>
<text x="291.4" y="442.6">R34</text>
<text x="291.4" y="445.8">39K</text>
<text x="54.6" y="454.4">BUTTON SMD</text>
<text x="54.6" y="451.2">B1</text>
<text x="51.1" y="477.3">BUTTON SMD</text>
<text x="51.1" y="474.1">B0</text>
<text x="318.9" y="491.5">SN65HVD230DR</text>
<text x="318.9" y="488.3">U5</text>
<text x="188.7" y="519.9">100nF</text>
<text x="188.7" y="516.7">C3</text>
<text x="206.4" y="519.9">100nF</text>
<text x="206.4" y="516.7">C4</text>
<text x="224" y="519.9">100nF</text>
<text x="224" y="516.7">C5</text>
<text x="97.4" y="527.3">R1</text>
<text x="107.9" y="527.3">R2</text>
<text x="97.4" y="530.5">10K</text>
<text x="107.9" y="530.5">10K</text>
<text x="98.8" y="551.7">100nF</text>
<text x="98.8" y="548.5">C2</text>
</g>
<g font-size="3.2" fill="#f00">
<text x="287.1" y="130.7">1</text>
<text x="330.3" y="131.8">VDD</text>
<text x="338.8" y="130.7">48</text>
<text x="290.6" y="132.5">VBAT</text>
<text x="287.1" y="158.9">9</text>
<text x="290.6" y="160.7">VDDA</text>
<text x="338.8" y="173">36</text>
<text x="326.5" y="174.8">VDDIO</text>
<text x="285.4" y="211.8">24</text>
<text x="290.3" y="213.3">VDD</text>
<text x="332.5" y="428.8">VCC</text>
<text x="340.6" y="427">8</text>
<text x="308.3" y="502.9">3</text>
<text x="311.7" y="504.6">VCC</text>
</g>
<g font-size="3.2" fill="#00f">
<text x="287.1" y="134.2">2</text>
<text x="287.1" y="137.8">3</text>
<text x="290.6" y="136">PC13</text>
<text x="338.8" y="137.8">46</text>
<text x="287.1" y="141.3">4</text>
<text x="290.6" y="139.5">PC14/OSC32_IN</text>
<text x="290.6" y="143.1">PC15/OSC32_OUT</text>
<text x="331.3" y="142.3">PB8</text>
<text x="331.3" y="138.8">PB9</text>
<text x="338.8" y="141.3">45</text>
<text x="287.1" y="144.8">5</text>
<text x="287.1" y="148.3">6</text>
<text x="290.6" y="146.6">PF0/OSC_IN</text>
<text x="326.2" y="145.9">BOOT0</text>
<text x="331.3" y="149.4">PB7</text>
<text x="338.8" y="148.3">43</text>
<text x="338.8" y="144.8">44</text>
<text x="48.3" y="153.3">VCC</text>
<text x="89" y="153.3">GND</text>
<text x="287.1" y="151.9">7</text>
<text x="290.6" y="150.1">PF1/OSC_OUT</text>
<text x="290.6" y="153.6">NRST</text>
<text x="331.3" y="152.9">PB6</text>
<text x="338.8" y="155.4">41</text>
<text x="338.8" y="151.9">42</text>
<text x="48.3" y="160.3">2</text>
<text x="86" y="160.3">RESET</text>
<text x="331.3" y="160">PB4</text>
<text x="331.3" y="156.5">PB5</text>
<text x="338.8" y="158.9">40</text>
<text x="48.3" y="167.4">3</text>
<text x="86.8" y="167.4">PWRC</text>
<text x="285.1" y="162.5">10</text>
<text x="285.1" y="166">11</text>
<text x="290.6" y="164.2">PA0</text>
<text x="290.6" y="167.7">PA1</text>
<text x="329.2" y="167">PA15</text>
<text x="331.3" y="163.5">PB3</text>
<text x="338.8" y="166">38</text>
<text x="338.8" y="162.5">39</text>
<text x="285.1" y="169.5">12</text>
<text x="285.4" y="173">13</text>
<text x="290.6" y="171.3">PA2</text>
<text x="329.2" y="170.6">PA14</text>
<text x="338.8" y="169.5">37</text>
<text x="48.3" y="174.4">4</text>
<text x="88.6" y="174.4">EINT</text>
<text x="285.4" y="176.6">14</text>
<text x="290.3" y="174.4">PA3</text>
<text x="290.3" y="178">PA4</text>
<text x="48.3" y="181.5">5</text>
<text x="89.5" y="181.5">RXD</text>
<text x="285.4" y="180.1">15</text>
<text x="285.4" y="183.6">16</text>
<text x="290.3" y="181.5">PA5</text>
<text x="290.3" y="185">PA6</text>
<text x="329.2" y="185.4">PA12</text>
<text x="329.2" y="181.9">PA13</text>
<text x="338.8" y="183.6">33</text>
<text x="338.8" y="180.1">34</text>
<text x="48.3" y="188.6">STAT</text>
<text x="89.7" y="188.6">TXD</text>
<text x="285.4" y="187.1">17</text>
<text x="285.4" y="190.7">18</text>
<text x="290.3" y="188.6">PA7</text>
<text x="329.2" y="188.9">PA11</text>
<text x="338.8" y="190.7">31</text>
<text x="338.8" y="187.1">32</text>
<text x="48.3" y="195.6">7</text>
<text x="92.3" y="195.6">10</text>
<text x="285.4" y="194.2">19</text>
<text x="285.4" y="197.7">20</text>
<text x="290.3" y="192.1">PB0</text>
<text x="290.3" y="195.6">PB1</text>
<text x="329.2" y="192.4">PA10</text>
<text x="331.3" y="196">PA9</text>
<text x="338.8" y="197.7">29</text>
<text x="338.8" y="194.2">30</text>
<text x="48.3" y="202.7">8</text>
<text x="87.9" y="202.7">ALED</text>
<text x="285.4" y="201.3">21</text>
<text x="290.3" y="199.1">PB2</text>
<text x="290.3" y="202.7">PB10</text>
<text x="329.2" y="203">PB15</text>
<text x="331.3" y="199.5">PA8</text>
<text x="338.8" y="201.3">28</text>
<text x="285.4" y="204.8">22</text>
<text x="290.3" y="206.2">PB11</text>
<text x="329.2" y="206.6">PB14</text>
<text x="338.8" y="208.3">26</text>
<text x="338.8" y="204.8">27</text>
<text x="329.2" y="213.6">PB12</text>
<text x="329.2" y="210.1">PB13</text>
<text x="338.8" y="211.8">25</text>
<text x="362.9" y="370.6">2</text>
<text x="362.9" y="374.1">3</text>
<text x="366.4" y="372.4">VIN</text>
<text x="366.4" y="375.9">VOUT</text>
<text x="24.3" y="381.5" transform="rotate(-90 24.3 381.5)">6</text>
<text x="25.8" y="386" transform="rotate(-90 25.8 386)">6</text>
<text x="27.3" y="387.9">GND</text>
<text x="37" y="390">4</text>
<text x="37" y="386.5">5</text>
<text x="29.5" y="394.9">D+</text>
<text x="30.8" y="391.4">ID</text>
<text x="37" y="393.5">3</text>
<text x="25.7" y="402">VBUS</text>
<text x="30.7" y="398.5">D-</text>
<text x="37" y="400.6">1</text>
<text x="37" y="397.1">2</text>
<text x="211.8" y="420">6</text>
<text x="208.3" y="425.3">5</text>
<text x="208.3" y="421.7">6</text>
<text x="211.8" y="423.5">5</text>
<text x="208.3" y="428.8">4</text>
<text x="211.8" y="430.6">3</text>
<text x="211.8" y="427">4</text>
<text x="310" y="427">1</text>
<text x="310" y="430.6">2</text>
<text x="313.5" y="428.8">OUT1</text>
<text x="340.6" y="430.6">7</text>
<text x="208.3" y="435.9">2</text>
<text x="208.3" y="432.3">3</text>
<text x="211.8" y="437.6">1</text>
<text x="211.8" y="434.1">2</text>
<text x="310" y="434.1">3</text>
<text x="313.5" y="432.3">-IN1</text>
<text x="313.5" y="435.9">+IN1</text>
<text x="330.3" y="432.3">OUT2</text>
<text x="332" y="435.9">-IN2</text>
<text x="340.6" y="437.6">5</text>
<text x="340.6" y="434.1">6</text>
<text x="208.3" y="439.4">1</text>
<text x="330.8" y="439.4">+IN2</text>
<text x="49.1" y="458.8">1</text>
<text x="65.3" y="458.8">2</text>
<text x="45.6" y="481.7">1</text>
<text x="61.7" y="481.7">2</text>
<text x="308.3" y="495.8">1</text>
<text x="311.7" y="497.6">D</text>
<text x="325.9" y="497.6">RS</text>
<text x="331.8" y="495.8">8</text>
<text x="331.8" y="502.9">6</text>
<text x="331.8" y="499.4">7</text>
<text x="308.3" y="506.4">4</text>
<text x="311.7" y="508.2">R</text>
<text x="321.8" y="504.6">CANL</text>
<text x="322.1" y="508.2">VREF</text>
<text x="331.8" y="506.4">5</text>
</g>
<g font-size="3.2">
<text x="330.9" y="135.3">VSS</text>
<text x="338.8" y="134.2">47</text>
<text x="287.1" y="155.4">8</text>
<text x="290.6" y="157.2">VSSA</text>
<text x="330.9" y="178.3">VSS</text>
<text x="338.8" y="176.6">35</text>
<text x="285.4" y="208.3">23</text>
<text x="290.3" y="209.7">VSS</text>
<text x="362.9" y="367.1">1</text>
<text x="366.4" y="368.8">GND</text>
<text x="310" y="437.6">4</text>
<text x="313.5" y="439.4">VEE</text>
<text x="308.3" y="499.4">2</text>
<text x="311.7" y="501.1">GND CANH</text>
</g>
<g font-size="3.2" fill="#8d2323">
<text x="129.9" y="344.1">1</text>
<text x="129.9" y="347.7">2</text>
</g>
</svg>
